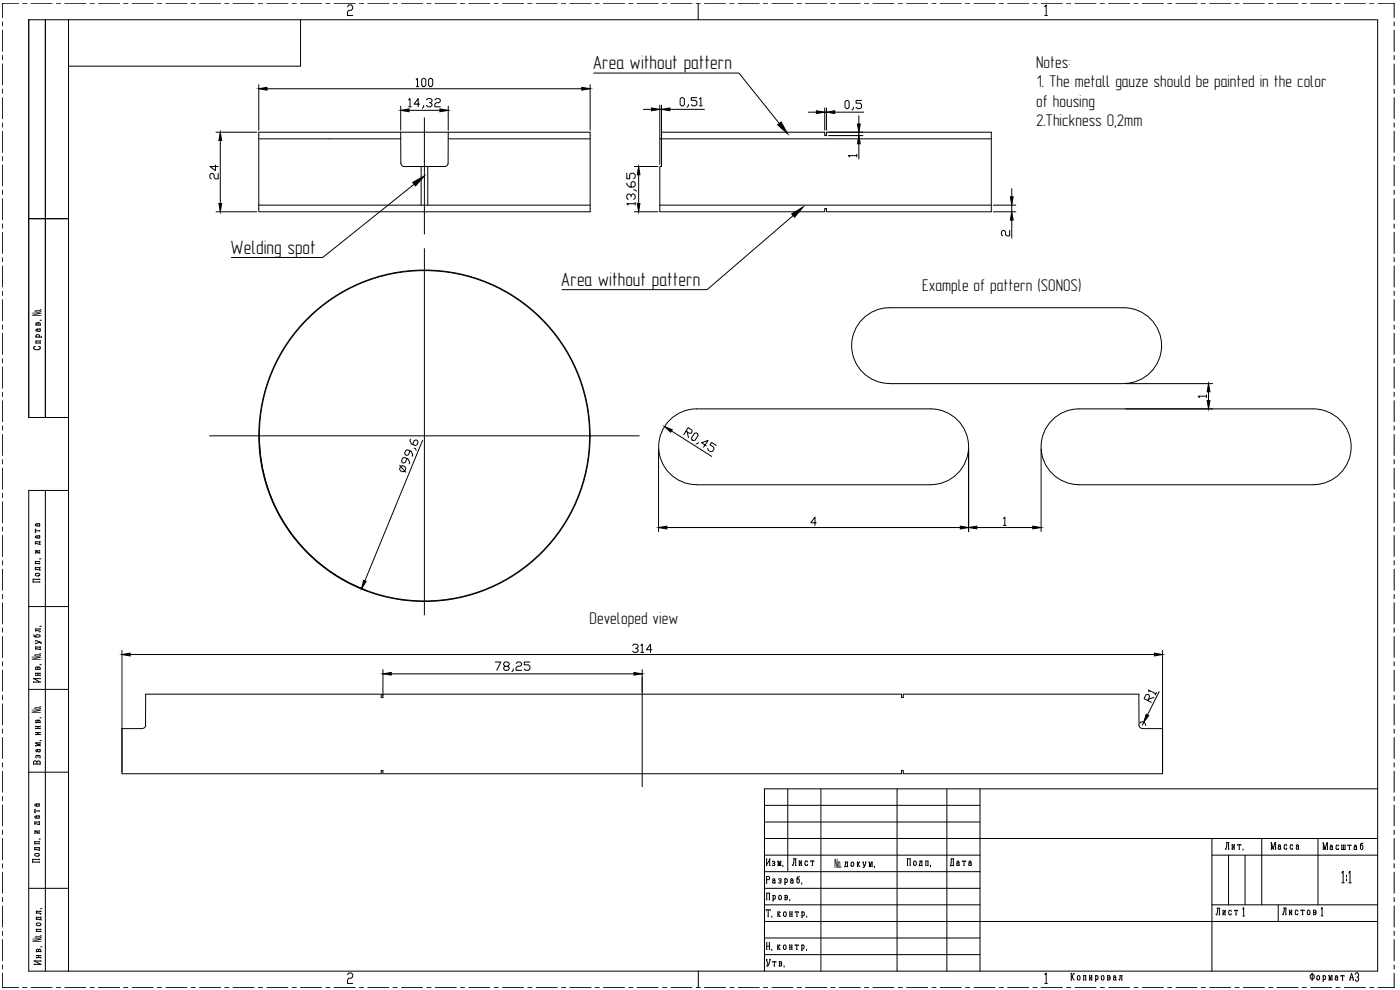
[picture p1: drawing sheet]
<svg xmlns="http://www.w3.org/2000/svg" width="420mm" height="297mm" viewBox="0 0 420 297" stroke-linecap="round" stroke-linejoin="round" font-family="sans-serif">
<!-- layer: 0 -->
<g fill="none" stroke="#000" stroke-width=".3">
<path d="M13.6 5.9v119.4M20.6 5.9h392.9v285.5h-404.9v-144.2h12M20.6 5.9v285.5M20.6 5.9h-12v119.4h12M90.2 5.9v14h-69.6M104.3 2l.4-.5h.8l.4 .5v.5l-.4 .6h-.8l-.4 .5v1.1h1.6M313.5 2l.5-.5v3.2M313.5 4.7h.9M64.8 39.7h12.2M77.7 25.4v13.7M80.1 26.6h94.5M120.3 39.7h14.2"/>
<path d="M120.3 31.8v7.3M122.6 30l.4-.4v2.4M122.6 32h.8M122.8 33.1h9.2M124.9 23.9l.4-.4v2.5M124.9 26h.8M125.9 31.2h-1.6l1.2-1.6v2.4M126.6 23.9l.4-.4h.4l.4 .4v1.7l-.4 .4h-.4l-.4-.4zM127.2 31.6v.4l-.4 .5M127.4 35.3v34.9M128 30l.4-.4h.8l.5 .4v.4l-.5 .4h-.4M129 23.5h.4l.5 .4v1.7l-.5 .4h-.4l-.4-.4v-1.7z"/>
<path d="M129.2 30.8l.5 .4v.4l-.5 .4h-.8l-.4-.4M130.5 30l.4-.4h.8l.5 .4v.4l-.5 .4h-.8l-.4 .4v.8h1.7M134.5 39.7h42.6v23.8h-99.4v-23.8h42.6v9.3a1 1 0 0 0 1 1M134.5 39.7v9.3a.99 .99 0 0 1-1 1h-12.2M134.5 31.8v7.3M177.1 25.4v13.7M178.2 21.9h43.6l12.1 15.1M193.1 32.8h2.4M198 31.5v17.9M198 32.8h.5M198.5 31.5v18.5h-.5v13.5h49.5v-.9h.5v.9h49.5v-23.8h-49.5v1h-.5v-1h-49M201 32.8h10.4"/>
<path d="M204.1 29.7l.4-.4h.5l.4 .4v1.7l-.4 .4h-.5l-.4-.4zM206.6 31.4v.4l-.4 .4M209.1 29.3h-1.6v.8h1.2l.4 .4v.9l-.4 .4h-.9l-.3-.4M209.9 29.7l.4-.4v2.5M209.9 31.8h.9M242.6 33.7h2.4M247.5 32.4v6.7M247.5 33.7h.5M248 32.4v6.7M248.7 39.7h10.3M250.5 33.7h8.7M253.6 30.5l.4-.4h.5l.3 .4v1.7l-.3 .4h-.5l-.4-.4z"/>
<path d="M256.1 32.2v.4l-.4 .4M257.8 34.7v2.5M257.8 39.7v1M258.6 30.1h-1.7v.8h1.3l.4 .5v.8l-.4 .4h-.9l-.4-.4M64.7 49.5v1.7l-1.7-1.2h2.5M65.5 52v1.7h-.8l-.5-.4v-.8l-.4-.5h-.4l-.4 .5v.8l.4 .4M66.1 42.2v18.8M77.7 41.7h42.6M124.3 55.3l-27.5 22h-27.3M126.4 50v11.6M128.4 50v11.6M134.5 41.7h42.6"/>
<path d="M188.1 54.9v.4l.9 .8h1.2l.4-.4v-.8l-.4-.4h-.4l-.4 .4v1.2M188.1 52v1.6h.9v-1.2l.4-.4h.8l.4 .4v.9l-.4 .3M189.4 59.1v-.5l-.4-.4h-.5l-.4 .4v.8l.4 .5M189.4 58.6l.4-.4h.4l.4 .4v.8l-.4 .5M190.2 57h.4l.4 .4M190.4 50h7M191.7 52.5v8.5M198 41.7h99.5M248.7 40.7h10.3M257.1 46.7h-2.5l.4 .4M257.1 46.3v.8M257.8 43.1v4.6"/>
<path d="M303.6 56.6v2.5M8.6 65.6h12M64.8 63.5h12.2M77.7 61.6h99.4M127.4 74.6v109.9M190.4 63.5h7M190.6 61.1h-2.5l.4 .4M190.6 60.7v.8M198 61.6h99.5M238 64.7l-25.8 22.2h-43.6M298.1 63.5h6.8M298.1 61.6h6.8"/>
<path d="M303 69.1v1.7h-.8l-.4-.4v-.8l-.4-.5h-.5l-.3 .5v.8l.3 .4M303.6 61.6v1.9M303.6 66v5.4M10.8 97.5h1.3M11.2 98.7v.4l.4 .3 .5-.1-.2-.6h-.8l-.3 .2 .3 .5M11.4 96.9l.7 .1v.6M11.4 97.5v-.6l-.3-.1-.3 .2v.6M12 96.1h.4M12.1 98.6l-.2 .1M337.2 92.3h-70.2a11.4 11.4 0 0 0-11.4 11.4 11.4 11.4 0 0 0 11.4 11.4h70.2M337.2 92.3a11.4 11.4 0 0 1 11.4 11.4 11.4 11.4 0 0 1-11.4 11.4M10.6 103.9l-.5 .2a.67 .67 0 0 0 .7 .8h.6a.67 .67 0 0 0 .7-.8l-.5-.2"/>
<path d="M10.8 102.3h1.3M10.8 102.9h1.3M10.8 102.2v.8M10.9 101.1l-.1-.5 .3-.2 .8 .2-.1 .5M12.1 102.2v.2M12.1 102.8v.2M12.4 101.1l-1.6 .1M12.4 101v.2M337.8 115.1h26.1M362.1 118.9h-2.5l.4 .4M362.1 118.5v.8M362.7 117.6v2.6"/>
<path d="M62.9 130.8h128.9M77.7 131h.1M77.7 130.5h.1M77.7 131a49.7 49.7 0 0 0 49.7 49.5 49.7 49.7 0 0 0 49.7-49.5M77.7 131a49.7 49.7 0 0 1 49.7-50 49.7 49.7 0 0 1 49.7 50M77.8 131a49.6 49.6 0 0 0 49.6 49.3 49.6 49.6 0 0 0 49.5-49.3M77.8 131a49.6 49.6 0 0 1 49.6-49.8 49.6 49.6 0 0 1 49.5 49.8M77.8 131.1a49.6 49.6 0 0 0 31.9 45.9M120 139.6l1.8 2.1M120.3 140l.5-.3 .8 .3 .2 .6-.3 .8-.6 .2-.7-.3-.3-.6zM122.1 137.6l-.4 1.1-.6 .2-.4-.1-.2-.5 .3-.8 .6-.3 1.1 .6 .5 1-.2 .4M123 135.3l-.4 1.1-.6 .3-.3-.2-.3-.5 .4-.8 .5-.2 1.1 .4 .5 1.1-.2 .4"/>
<path d="M123.2 131.7l-.2 .4 .5 1.1 1.1 .5 .6-.3 .3-.7-.2-.5-.4-.2-.6 .2-.4 1.2M124.3 134.5l.4 .1 .2 .5M126.8 132.1l-17.3 42.2M176.9 131h.2M176.9 130.5h.2M197.6 134.7v24.8M201.5 129.3l12.1 7.6M205.9 129.4l1.1 .6 .5-.1 .2-.3-.1-.6-1.1-.7-1.3 2.1M206.2 129.6l.4 1.7M208.4 130l.6-.1 .4 .2 .1 .6-.9 1.4-.6 .1-.3-.2-.2-.6zM209.6 132.8l-.2 .3-.5 .1M211.9 133.7l-1.3-.9 1.9-.7-1.4 2.1"/>
<path d="M215 133.6l-1.4-.8-.5 .7 1.1 .7 .1 .5-.4 .7-.6 .2-.8-.5-.1-.6M290.7 134.7v24.8M312.4 134.7v24.8M10.6 159.3h1.3M10.8 158.8h-.2v1h.2M11.1 157.1l.2 .7h.6l-.1-.7h-.8l-.4 .3v.2l.4 .3M11.9 159.2v.2M11.9 157.1h-.1M13.6 147.2v144.2M200.1 158.3h88.1M209 145.5h70.3M209 145.4a11.4 11.4 0 0 1-11.3-11.4 11.4 11.4 0 0 1 11.3-11.3h70.3a11.4 11.4 0 0 1 11.4 11.3 11.4 11.4 0 0 1-11.4 11.4"/>
<path d="M245 156.8h-1.7l1.3-1.6v2.4M293.1 158.3h16.9M301.1 155.6l.5-.4v2.4M301.1 157.6h.8M323.8 145.5h70.3M323.8 145.4a11.4 11.4 0 0 1-11.4-11.4 11.4 11.4 0 0 1 11.4-11.3h70.3a11.4 11.4 0 0 1 11.4 11.3 11.4 11.4 0 0 1-11.4 11.4M9.9 173.8h2M9.9 174.6h2M9.9 173.7v1M10.6 172.2l1-.2 .3 .2v.4l-.9 .2-.4-.2zM10.6 170.3h1.3l.2 .8M10.6 170.8l1.3 .2"/>
<path d="M10.6 162.6h1.3l.2 .8M10.6 163.1l1.3 .2M10.6 162.5v.8M10.6 165.2v.2M10.6 165.8v.2M10.6 168.4v.8M10.6 170.2v.8M10.6 168.5h1.3M10.6 169.1h1.3M10.6 165.9h1.3M10.6 165.3h1.3M11 165.3l.6 .6"/>
<path d="M11.1 160.8l.2 .6h.6l-.1-.6h-.8l-.4 .2v.3l.4 .2M11.8 167.7h.5M11.9 165.2v.2M11.9 165.8v.2M11.9 168.4v.2M11.9 169v.2M11.9 173.7v.2M11.9 174.5v.2M11.9 160.7l-.1 .1M12.1 170.2l-.2 .1M12.1 162.5l-.2 .1M120.6 179.9v.1"/>
<path d="M134.5 179.8v.2M8.6 182h12M10.1 190.5l.4 .6h1.2l.4-.2v-.3l-1.1-.1-.3 .1 .2 .5M10.7 194.1h1.4l.1 .8M10.7 194.6l1.4 .3M10.7 192.2l1.4 .5-1.4 .3M10.7 189.2h.8l.6 .2-.2 .3M10.7 188.6v.8M10.7 192.2v.2M10.7 193v.2M10.7 194.1v.8M10.7 188.7h1.4"/>
<path d="M12 199.4h.4M12 187.9h.4M12.1 192.7l.3 .1-.2 .2M12.1 188.6v.2M12.2 194.1h-.1M36.6 195.2v36.4M39.1 196.4h307.3M148.7 198.6h1.6l-1.2 2.5M151.5 199.9l-.3-.4v-.4l.3-.5h.9l.4 .5v.4l-.4 .4h-.9l-.3 .4v.4l.3 .4h.9l.4-.4v-.4l-.4-.4M154.9 199.1l.4-.5h.8l.4 .5v.4l-.4 .4h-.8l-.4 .4v.8h1.6M159 198.6h-1.7v.9h1.3l.4 .4v.8l-.4 .4h-.8l-.5-.4M189.9 193.7l.4-.4h.8l.4 .4v.4l-.4 .4h-.4"/>
<path d="M191.1 194.5l.4 .4v.5l-.4 .3h-.8l-.4-.3M192.3 193.7l.4-.4v2.4M192.3 195.7h.9M195.7 194.9h-1.7l1.2-1.6v2.4M348.9 195.2v36.4M8.6 206.8h12M10.1 203.5v.2M10.1 204.5v.2M10.1 204.6h2M10.1 203.6h2M10.4 203.6l1.3 1M10.7 202h1.4"/>
<path d="M10.7 202.6h1.4M10.7 201.9v.2M10.7 202.5v.2M10.7 200.8h1.4M10.7 217.9v.2M10.7 218.5v.2M10.7 219.7v.2M10.7 219.8h1.4M10.7 218h1.4M10.7 218.6h1.4M10.7 216.8h1.4M11.1 219.8l.6 .6"/>
<path d="M11.4 200.2l.3-.1 .4 .2v.6M11.4 200.8v-.6l-.4-.1-.3 .2v.6M11.4 202v.6M11.4 216.2l.3-.1 .4 .2v.6M11.4 216.8v-.6l-.3-.1-.4 .2v.6M11.4 218v.6M12 215.4h.4M12.1 201.9v.2M12.1 202.5v.2M12.1 203.5v.2M12.1 204.5v.2M12.1 217.9v.2"/>
<path d="M12.1 218.5v.2M12.1 219.7v.2M42.7 218.6h-6.1v13.6h77.8v-1h.5v1h155.7v-1h.5v1h77.8v-13.6h-6.1M43.7 217.6a.99 .99 0 0 1-1 1M114.9 208.3h155.7v1h.5v-1h70.7v9.3a.99 .99 0 0 0 1 1M114.9 200.9v8.4h-.5v-1h-70.7v9.3M117.4 202.2h72.9M154 200.7v.4l-.4 .4M192.7 200.9v35.2M342 217a.99 .99 0 0 1 1.2-.4 .99 .99 0 0 1 .6 1.1M343.3 216.7l-.5 .9M344.5 210.2l.5-1.1-.2-.6-.3-.2-.6 .2-.5 1.1 2.2 1.1"/>
<path d="M344.8 207.6l-.1-.5 2.2 1.1M346.3 209.3l-1.6 .5M347.1 207.8l-.4 .7M347.9 207.5l-3.5 7M8.6 231.7h12M10.1 229.3v-.7l.3-.3 .7 .3 .6-.3 .4 .3v.7M10.1 229.2h2M10.7 222.8v.3l1.4 .3-1.4 .3v.2M10.7 220.3v.2M10.7 223.7h1.4M10.7 222.9h1.4M10.7 220.4h1.4"/>
<path d="M10.9 227.4l-.2-.6 .4-.2 1 .2-.2 .6M11.1 228.6v.6M11.2 224.9l.2 .6h.7l-.2-.6h-.8l-.4 .2v.3l.4 .2M11.4 226.8v.4M12 222.2h.4M12.1 220.3v.2M12.1 222.8v.2M12.1 223.6v.2M12.1 224.8l-.2 .1M236.4 236.7v24.8M246.4 236.7v54.7M269.2 236.7v54.7"/>
<path d="M284.2 236.7v54.7M294.1 236.7v54.7M413.5 236.7h-184.1v54.7M9.8 257.9h2M9.8 258.7h2M9.8 257.8v1M10.4 256.2l1.1-.1 .3 .1v.5l-1 .2-.4-.2zM10.4 254.3h1.4l.1 .8M10.4 254.8l1.4 .3M10.4 246.6h1.4l.1 .8M10.4 247.1l1.4 .3M10.4 246.5v.9"/>
<path d="M10.4 249.3v.1M10.4 249.9v.2M10.4 252.4v.8M10.4 254.3v.8M10.4 252.6h1.4M10.4 253.2h1.4M10.4 249.9h1.4M10.4 249.3h1.4M10.4 243.3h1.4M10.6 242.8h-.2v1h.2M10.8 249.3l.7 .6M11 244.8l.1 .6h.7l-.2-.6h-.8l-.4 .2v.3l.4 .2"/>
<path d="M11 241.2v.4l.3 .3 .5-.1-.2-.6h-.8l-.4 .2v.3l.4 .2M11.7 251.8h.4M11.8 243.2v.2M11.8 249.3v.1M11.8 249.9v.2M11.8 252.4v.2M11.8 253.1v.1M11.8 257.8v.2M11.8 258.6v.2M11.8 244.7l-.2 .1M11.8 241.1l-.2 .1M11.9 254.3h-.1"/>
<path d="M11.9 246.5l-.1 .1M229.4 251.6h184.1M229.4 256.6h64.7M229.4 241.6h64.7M229.4 246.6h64.7M230 257.7h.2M230 259.7h.2M230.1 257.7v2M230.9 257.7h.2M230.9 259.7h.2M231 258.1l-.9 1.3M231 257.7v2"/>
<path d="M231.8 258.6l.6-.2 .2 .3-.2 1-.6-.2M232 259h.4M233.4 258.4h.1l.3 1.3 .3-1.3h.3M233.5 259.7h.1M233.5 258.4v1.3M234.2 259.7h.2M234.3 258.4v1.3M272.3 259.7h.1M272.3 257.7h.9M272.4 257.7v2M273.1 259.7h.1M273.2 257.7v2"/>
<path d="M274.3 258.4h.5l.2 .3-.2 1h-.5l-.1-.3zM276 258.4h.8M276.2 258.4l-.2 1.3M276.7 258.4v1.3l-.8 .1M276.7 259.7l.1 .1M277.8 259.7h.2M277.8 258.4h.8M277.9 258.4v1.3M278.4 259.7h.2M278.5 258.4v1.3M279.3 259.6v.4M363.7 251.6v39.8"/>
<path d="M363.7 256.6h49.8M368 252.8h.8M368.2 252.8l-.3 2-.2-.2M368.6 254.8h.2M368.7 252.8v2M368.7 256.6v14.9M369.7 254.8h.2M369.7 253.4h.2M369.8 253.4v1.4M370.3 254.8h.2M370.3 253.4h.2M370.4 253.8l-.6 .7"/>
<path d="M370.4 253.4v1.4M371.4 253.6v-.2h1v.2M371.8 254.8h.2M371.9 253.4v1.4M373 254.7v.4M373.7 256.6v14.9M378.7 251.6v19.9M395.5 251.6v19.9M8.6 266.5h12M10.9 277.2l1-.3 .4 .3v.3l-1.1 .2-.3-.2zM10.9 275.3h1.4l.1 .8M10.9 275.8l1.4 .1"/>
<path d="M10.9 273.9h.9l.5 .3-.2 .1M10.9 273.4h1.4M10.9 273.3v.7M10.9 275.1v.8M10.9 278.8v.8M10.9 278.8h1.4M10.9 279.4h1.4M12.2 272.6h.4M12.3 273.3v.2M12.3 278.8v.1M12.3 279.4v.2M12.4 275.1l-.1 .2"/>
<path d="M229.4 276.5h184.1M229.4 271.5h64.7M229.4 261.5h64.7M229.4 266.5h64.7M229.9 273.3v-.3h1.3v.3M230 263h.7l.3 .3-.1 .5-.8 .1M230 270h.2M230 268h1M230 265h.2M230.1 263v2M230.1 268v2M230.4 275h.3"/>
<path d="M230.5 273v2M230.8 270h.2M230.9 268v2M231.6 274.9v.4M231.9 268.6l.1 1.7M231.9 263.9l.2-.2 .5 .2v.9l-.6 .2v-.7l.6-.2M231.9 270.3h.2M232 268.8l.5-.2 .2 .4-.2 .8-.5-.2M232.6 264.8v.2M233.4 275h.1M233.4 273.6h.1M233.5 273.6v1.4"/>
<path d="M233.7 263.8l.6-.1 .2 .2-.2 1.1-.6-.2M233.7 274.3l.5 .7M233.9 264.3h.4M233.9 268.6h.4l.2 .4-.2 1h-.4l-.2-.4zM234.2 273.8l-.2-.2-.3 .7h-.2M235.4 273.6h.4l.2 .3-.2 1.1h-.4l-.3-.4zM235.5 263.7l.1 1.6M235.5 265.3h.2M235.5 268.6h.6l.2 .4-.1 .3h-.6M235.6 263.8l.5-.1 .2 .2-.2 .9-.5-.2M235.6 268.6v1.4M236.2 269.3l.1 .3-.2 .4h-.6"/>
<path d="M237 275h.2M237 273.6h.2M237 269.9v.4M237.1 273.6v1.4M237.1 274.3h.6M237.3 263.9l.2-.2 .5 .2v.9l-.6 .2-.1-.5 .3-.4h.4M237.6 275h.2M237.6 273.6h.2M237.7 273.6v1.4M238 264.8l.1 .2M238.7 273.8v-.2h1v.2M239.1 275h.2"/>
<path d="M239.2 273.6v1.4M239.9 263l-.5 .1-.2 .4v1.1l.2 .4h.3l.2-1.1-.2-.2-.5 .1M240.6 273.6l.1 1.7M240.6 275.3h.2M240.6 264.9v.4M240.7 273.8l.5-.2 .2 .3-.2 .9-.5-.2M242.1 274.9v.4M363.7 271.5h49.8M365.2 272.5h.8M365.4 272.5l-.2 2-.3-.2M365.9 274.5h.1M366 272.5v2"/>
<path d="M367 274.5h.1M367 273.1h.1M367.1 273.1v1.4M367.6 274.5h.2M367.6 273.1h.2M367.7 273.5l-.6 .7M367.7 273.1v1.4M369.6 273.5l-.2-.4h-.4l-.2 .4 .2 1h.4l.2-.3M370.5 273.3v-.2h1v.2M370.9 274.5h.2M371 273.1v1.4M373 272.8l.2-.5v2.5"/>
<path d="M373 274.8h.5M383.6 271.5v5M385.2 272.5h.8M385.4 272.5l-.3 1.9-.2-.1M385.8 274.4h.2M385.9 272.5v1.9M386.9 274.4h.2M386.9 273.1h.2M387 273.1v1.3M387.5 274.4h.2M387.5 273.1h.2M387.6 273.4l-.6 .7"/>
<path d="M387.6 273.1v1.3M389.5 273.4l-.2-.3h-.4l-.2 .3 .2 1h.4l.2-.3M390.4 273.3v-.2h1v.2M390.8 274.4h.2M390.9 273.1v1.3M392.5 273.1h.4l.2 .3-.2 1h-.4l-.2-.3zM394.2 273.1h.5l.3 .3-.2 .4h-.6M394.2 273.1v1.3M394.8 273.8l.2 .3-.3 .3h-.5M396.5 272.7l.3-.4v2.5M396.5 274.8h.5M402.7 262l.4-.6v3.5"/>
<path d="M402.7 264.9h.7M404.1 262.6v.5M404.1 263.7v.6M404.8 262l.4-.6v3.5M404.8 264.9h.7M10.3 288.2v.2M10.3 289.2v.2M10.3 289.3h2M10.3 288.3h2M10.6 288.3l1.3 1M10.9 286.7h1.4M10.9 287.3h1.4"/>
<path d="M10.9 286.6v.2M10.9 287.2v.2M10.9 285.5h1.4M11.6 284.9l.7 .1v.6M11.6 285.5v-.6l-.4-.1-.3 .2v.6M11.6 286.7v.6M12.2 284.1h.4M12.3 286.6v.2M12.3 287.2v.2M12.3 288.2v.2M12.3 289.2v.2M104.3 292.4l.4-.5h.8l.4 .5v.6l-.4 .5h-.8l-.4 .5v1.1h1.6"/>
<path d="M229.4 281.4h64.7M229.4 286.4h64.7M230 287.9h.2M230 284.9h.2M230 282.9h.2M230.1 287.9l.5 1.6M230.1 282.9v2M230.1 283.9h.8M230.8 284.9h.2M230.8 282.9h.2M230.9 282.9v2M231 287.9h.2"/>
<path d="M231.1 287.9a2.62 2.62 0 0 1-.8 2l-.1-.4M231.6 284.8v.4M231.9 288.7v-.2h1v.2M232.3 289.9h.2M232.4 288.5v1.4M233.3 284.9h.2M233.3 283.5h.2M233.4 283.5v1.4M233.6 284.2l.5 .7M233.8 288.5h.6l.2 .4-.1 .3h-.6M233.9 288.5v1.4M234.1 283.7l-.2-.2-.3 .7h-.2"/>
<path d="M234.5 289.2l-.1 .7h-.6M235.3 283.5h.4l.2 .4-.2 1h-.4l-.2-.4zM235.3 289.8v.4M236.9 284.9h.2M236.9 283.5h.2M237.1 283.5v1.4M237.1 284.2h.5M237.5 284.9h.2M237.5 283.5h.2M237.6 283.5v1.4M238.6 283.7v-.2h1v.2M239 284.9h.3"/>
<path d="M239.1 283.5v1.4M240.5 283.5l.2 1.7M240.5 285.2h.2M240.7 283.7l.5-.2 .1 .4-.1 .8-.5-.2M242 284.8v.4M313.5 292.4l.5-.5v3.2M313.5 295.1h.9M321.4 292.1h.2M321.4 294h.2M321.5 293.1h.3l.6 .9M321.5 292.1v1.9M322.4 292.2l-.2-.1-.4 1"/>
<path d="M323.5 292.7h.4l.2 .4-.2 .9h-.4l-.2-.2zM325.1 294h.2M325.1 292.7h.8M325.2 292.7v1.3M325.7 294h.2M325.8 292.7v1.3M326.9 294h.2M326.9 292.7h.2M327 292.7v1.3M327.5 294h.2M327.5 292.7h.2M327.6 293.1l-.6 .7"/>
<path d="M327.6 292.7v1.3M328.7 292.7l.1 1.7M328.7 294.4h.2M328.8 292.9l.5-.2 .3 .4-.3 .8-.5-.1M330.7 292.7h.5l.1 .4-.1 .9h-.5l-.2-.2zM332.3 292.7h.6l.2 .4v.3h-.7M332.4 292.7v1.3M333.1 293.4l-.2 .6h-.6M334.2 293.1l.1-.4h.3l.2 .4v.8l-.6 .1v-.6l.6-.2M334.8 293.9l.2 .1M336.1 292.7h.6M336.2 292.7v.9l-.3 .4-.1-.1"/>
<path d="M336.6 294h.1M336.7 292.7v1.3M393.3 292.6l.2-.2 .8 .2v.9l-.2 .2-.8-.2zM393.7 292.1h.2M393.7 294h.2M393.8 292.1v1.9M395.4 292.7h.4l.2 .4-.2 .9h-.4l-.2-.3zM397 292.7l.1 1.7M397 294.4h.2M397.1 292.9l.5-.2 .2 .4-.2 .8-.5-.2M398.7 292.7h.2l.3 1.3 .3-1.3h.3M398.8 294h.2"/>
<path d="M398.9 292.7v1.3M399.6 294h.2M399.7 292.7v1.3M400.7 293.1l.2-.4h.3l.2 .4v.8l-.6 .1-.1-.5 .3-.3h.4M401.4 293.9l.1 .1M402.4 292.9v-.2h1v.2M402.8 294h.2M402.9 292.7v1.3M405 294h.2M405.1 294l.5-1.9 .5 1.9M405.2 293.4h.8M406 294h.3"/>
<path d="M406.7 292.3l.3-.4h.5l.2 .4v.4l-.2 .5h-.3M407.5 293.2l.2 .3-.2 .9h-.5l-.3-.4"/>
</g>
<g fill="none" stroke="#000" stroke-width=".3">
<path d="M.7 6.6v1.2M.7 9.1v6.3M.7 16.6v1.3M.7 19.2v6.3M5.6 1h-4.9v4.3M6.8 1h1.3M9.3 1h6.3M16.9 1h1.3M19.5 1h6.3M27 1h1.3M29.5 1h6.4M37.1 1h1.3"/>
<path d="M39.7 1h6.3M47.2 1h1.3M49.8 1h6.3M57.3 1h1.3M59.9 1h6.3M67.5 1h1.2M70 1h6.3M77.5 1h1.3M80.1 1h6.3M87.7 1h1.2M90.2 1h6.3M97.8 1h1.2"/>
<path d="M100.3 1h6.3M107.9 1h1.2M110.4 1h6.3M118 1h1.2M120.5 1h6.3M128.1 1h1.3M130.6 1h6.3M138.2 1h1.2M140.7 1h6.3M148.3 1h1.2M150.8 1h6.3M158.4 1h1.3"/>
<path d="M160.9 1h6.3M168.5 1h1.3M171 1h6.4M178.6 1h1.3M181.1 1h6.3M188.7 1h1.3M191.2 1h6.4M198.8 1h1.3M201.4 1h6.3M208.9 1h1.3M209.5 1v4.9M211.4 1h6.3"/>
<path d="M219 1h1.3M221.6 1h6.3M229.1 1h1.3M231.7 1h6.3M239.3 1h1.2M241.8 1h6.3M249.3 1h1.3M251.9 1h6.3M259.4 1h1.3M262 1h6.3M269.6 1h1.2M272.1 1h6.3"/>
<path d="M279.7 1h1.2M282.2 1h6.3M289.8 1h1.2M292.3 1h6.3M299.9 1h1.2M302.4 1h6.3M310 1h1.3M312.5 1h6.3M320.1 1h1.2M322.6 1h6.3M330.2 1h1.3M332.7 1h6.3"/>
<path d="M340.3 1h1.3M342.8 1h6.4M350.4 1h1.2M352.9 1h6.3M360.5 1h1.3M363 1h6.3M370.6 1h1.3M373.2 1h6.3M380.7 1h1.3M383.2 1h6.4M390.8 1h1.3M393.3 1h6.4"/>
<path d="M400.9 1h1.3M403.5 1h6.3M411 1h1.3M413.5 1h4.9v4.3M418.4 6.6v1.2M418.4 9.1v6.3M418.4 16.6v1.3M418.4 19.2v6.3M.7 26.8v1.2M.7 29.3v6.3M.7 36.9v1.2M.7 39.4v6.3"/>
<path d="M418.4 26.8v1.2M418.4 29.3v6.3M418.4 36.9v1.2M418.4 39.4v6.3M.7 46.9v1.3M.7 49.5v6.3M.7 57.1v1.2M.7 59.6v6.3M418.4 46.9v1.3M418.4 49.5v6.3M418.4 57.1v1.2M418.4 59.6v6.3"/>
<path d="M.7 67.2v1.3M.7 69.7v6.3M.7 77.3v1.2M.7 79.8v6.3M418.4 67.2v1.3M418.4 69.7v6.3M418.4 77.3v1.2M418.4 79.8v6.3M.7 87.4v1.2M.7 89.9v6.3M.7 97.5v1.3M418.4 87.4v1.2"/>
<path d="M418.4 89.9v6.3M418.4 97.5v1.3M.7 100v6.3M.7 107.6v1.3M.7 110.1v6.4M.7 117.7v1.3M418.4 100v6.3M418.4 107.6v1.3M418.4 110.1v6.4M418.4 117.7v1.3M.7 120.2v6.3M.7 127.8v1.3"/>
<path d="M.7 130.3v6.4M.7 137.9v1.3M418.4 120.2v6.3M418.4 127.8v1.3M418.4 130.3v6.4M418.4 137.9v1.3M.7 140.5v6.3M.7 148v1.3M.7 150.5v6.3M.7 158.1v1.3M418.4 140.5v6.3M418.4 148v1.3"/>
<path d="M418.4 150.5v6.3M418.4 158.1v1.3M.7 160.7v6.3M.7 168.2v1.3M.7 170.8v6.3M.7 178.4v1.2M418.4 160.7v6.3M418.4 168.2v1.3M418.4 170.8v6.3M418.4 178.4v1.2M.7 180.8v6.4M.7 188.4v1.3"/>
<path d="M.7 191v6.3M.7 198.5v1.3M418.4 180.8v6.4M418.4 188.4v1.3M418.4 191v6.3M418.4 198.5v1.3M.7 201.1v6.3M.7 208.7v1.2M.7 211.2v6.3M.7 218.8v1.2M418.4 201.1v6.3M418.4 208.7v1.2"/>
<path d="M418.4 211.2v6.3M418.4 218.8v1.2M.7 221.3v6.3M.7 228.9v1.2M.7 231.4v6.3M.7 239v1.2M418.4 221.3v6.3M418.4 228.9v1.2M418.4 231.4v6.3M418.4 239v1.2M.7 241.5v6.3M.7 249.1v1.3"/>
<path d="M.7 251.6v6.3M.7 259.2v1.2M418.4 241.5v6.3M418.4 249.1v1.3M418.4 251.6v6.3M418.4 259.2v1.2M.7 261.7v6.3M.7 269.3v1.3M.7 271.8v6.3M.7 279.4v1.3M418.4 261.7v6.3M418.4 269.3v1.3"/>
<path d="M418.4 271.8v6.3M418.4 279.4v1.3M.7 292v4.3h4.9M.7 281.9v6.3M.7 289.5v1.2M6.8 296.3h1.3M9.3 296.3h6.3M16.9 296.3h1.3M19.5 296.3h6.3M27 296.3h1.3M29.5 296.3h6.4M37.1 296.3h1.3"/>
<path d="M39.7 296.3h6.3M47.2 296.3h1.3M49.8 296.3h6.3M57.3 296.3h1.3M59.9 296.3h6.3M67.5 296.3h1.2M70 296.3h6.3M77.5 296.3h1.3M80.1 296.3h6.3M87.7 296.3h1.2M90.2 296.3h6.3M97.8 296.3h1.2"/>
<path d="M100.3 296.3h6.3M107.9 296.3h1.2M110.4 296.3h6.3M118 296.3h1.2M120.5 296.3h6.3M128.1 296.3h1.3M130.6 296.3h6.3M138.2 296.3h1.2M140.7 296.3h6.3M148.3 296.3h1.2M150.8 296.3h6.3M158.4 296.3h1.3"/>
<path d="M160.9 296.3h6.3M168.5 296.3h1.3M171 296.3h6.4M178.6 296.3h1.3M181.1 296.3h6.3M188.7 296.3h1.3M191.2 296.3h6.4M198.8 296.3h1.3M201.4 296.3h6.3M208.9 296.3h1.3M209.6 291.4v4.9M211.4 296.3h6.3"/>
<path d="M219 296.3h1.3M221.6 296.3h6.3M229.1 296.3h1.3M231.7 296.3h6.3M239.3 296.3h1.2M241.8 296.3h6.3M249.3 296.3h1.3M251.9 296.3h6.3M259.4 296.3h1.3M262 296.3h6.3M269.6 296.3h1.2M272.1 296.3h6.3"/>
<path d="M279.7 296.3h1.2M282.2 296.3h6.3M289.8 296.3h1.2M292.3 296.3h6.3M299.9 296.3h1.2M302.4 296.3h6.3M310 296.3h1.3M312.5 296.3h6.3M320.1 296.3h1.2M322.6 296.3h6.3M330.2 296.3h1.3M332.7 296.3h6.3"/>
<path d="M340.3 296.3h1.3M342.8 296.3h6.4M350.4 296.3h1.2M352.9 296.3h6.3M360.5 296.3h1.3M363 296.3h6.3M370.6 296.3h1.3M373.2 296.3h6.3M380.7 296.3h1.3M383.2 296.3h6.4M390.8 296.3h1.3M393.3 296.3h6.4"/>
<path d="M400.9 296.3h1.3M403.5 296.3h6.3M411 296.3h1.3M418.4 292v4.3h-4.9M418.4 281.9v6.3M418.4 289.5v1.2"/>
</g>
<!-- layer: 0 -->
<g fill="#000" stroke="#000" stroke-width=".3">
<path d="M77.7 26.6l2.4-.4v.9zM120.3 33.1l2.5-.4v.8zM132 32.7l2.5 .4-2.5 .4zM174.6 26.2l2.5 .4-2.5 .5zM195.5 32.4l2.5 .4-2.5 .4zM198.5 32.8l2.5-.4v.8zM233.4 37.5l1-.9 2 3.5zM245 33.2l2.5 .5-2.5 .4zM248 33.7l2.5-.5v.9zM257.3 37.2h.9l-.4 2.5zM66.1 39.7l.4 2.5h-.8zM123.9 54.7l3.5-1.9-2.7 3z"/>
<path d="M191.7 50l.4 2.5h-.9zM257.8 40.7l.4 2.4h-.9zM303.2 59.1h.9l-.5 2.5zM65.7 61h.8l-.4 2.5zM191.2 61h.9l-.4 2.5zM237.6 64.2l3.4-2.1-2.6 3.1zM303.6 63.5l.5 2.5h-.9zM362.7 115.1l.4 2.5h-.8zM199.4 128l2.3 .9-.4 .8zM362.3 120.2h.8l-.4 2.5zM197.6 158.3l2.5-.4v.8zM288.2 157.9l2.5 .4-2.5 .4z"/>
<path d="M290.7 158.3l2.4-.4v.8zM310 157.9l2.4 .4-2.4 .4zM109.1 174.1l.8 .4-1.4 2.1zM36.6 196.4l2.5-.4v.8zM346.4 196l2.5 .4-2.5 .4zM114.9 202.2l2.5-.4v.8zM190.3 201.8l2.4 .4-2.4 .4zM344 214.3l.7 .4-1.4 2z"/>
</g>
<g font-size="5.8">
<text x="177.9" y="20.8">Area without pattern</text>
<text x="69.2" y="76.1">Welding spot</text>
<text x="168.3" y="85.8">Area without pattern</text>
</g>
<g font-size="5.3">
<text x="380.3" y="256.1">Масса</text>
<text x="395.8" y="256.1">Масштаб</text>
<text x="236.7" y="261.1">Лист</text>
<text x="284" y="261.1">Дата</text>
</g>
<g font-size="5.1">
<text x="311" y="20.4">Notes:</text>
<text x="311.2" y="26.2">1. The metall gauze should be painted in the color</text>
<text x="311" y="32">of housing</text>
<text x="310.9" y="37.8">2.Thickness 0,2mm</text>
<text x="276.8" y="87.4">Example of pattern (SONOS)</text>
<text x="176.9" y="187.2">Developed view</text>
</g>
<text font-size="4.4" x="252.2" y="261.4">докум.</text>
<g font-size="3.6">
<text x="12.4" y="94.7" transform="rotate(-90 12.4 94.7)">№</text>
<text x="12.4" y="198" transform="rotate(-90 12.4 198)">№</text>
<text x="12.4" y="214" transform="rotate(-90 12.4 214)">№</text>
<text x="250.5" y="260.3">№</text>
<text x="12.6" y="282.7" transform="rotate(-90 12.6 282.7)">№</text>
</g>
</svg>
